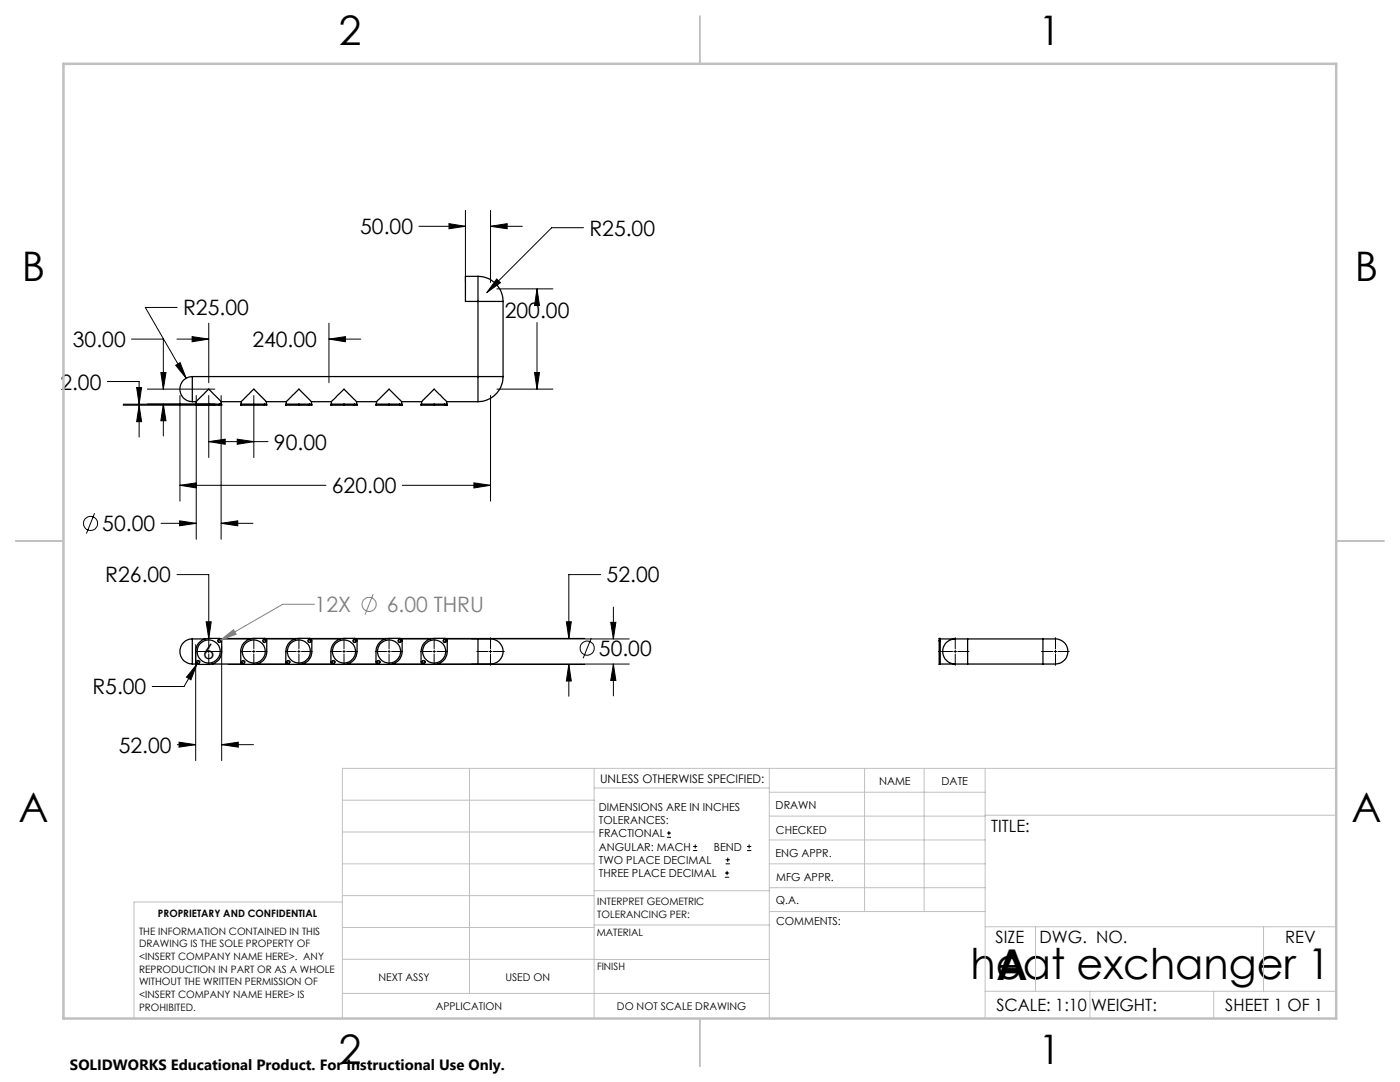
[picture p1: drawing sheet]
<svg xmlns="http://www.w3.org/2000/svg" width="279mm" height="216mm" viewBox="0 0 279 216" stroke-linecap="round" stroke-linejoin="round" font-family="sans-serif">
<g fill="none" stroke="#000" stroke-width=".25">
<path d="M95.4 55.1a5.1 5.1 0 0 1 5 5M95.4 55.1h-2.5v5h2.5M95.4 55.1v5M38.4 75.1a2.5 2.5 0 0 0-2.5 2.5 2.5 2.5 0 0 0 2.5 2.6M38.4 75.1v5.1M38.4 75.1h57M95.4 60.1h5M95.4 75.1h5M95.4 75.1v5.1M95.4 60.1v15M100.4 75.1a5.1 5.1 0 0 1-5 5.1M100.4 60.1v15"/>
<path d="M38.4 80.2h.8M39.2 80.2l2.5-2.6 2.4 2.6M39.2 80.2v.4M41.7 80.6h-2.6v.3h2.6M41.7 80.9h2M41.7 80.6h2M41.7 80.6v.3M43.7 80.6h.5v.3h-.5M43.7 80.6v.3M44.1 80.2h4.1M44.1 80.2v.4M48.2 80.2l2.5-2.6 2.5 2.6"/>
<path d="M48.2 80.2v.4M50.7 80.6h-2.7v.3h2.7M50.7 80.9h2M50.7 80.6h2M50.7 80.6v.3M52.7 80.6h.5v.3h-.5M52.7 80.6v.3M53.2 80.2h4M53.2 80.2v.4M57.2 80.2l2.5-2.6 2.5 2.6M57.2 80.2v.4M59.7 80.6h-2.7v.3h2.7"/>
<path d="M59.7 80.9h2M59.7 80.6h2M59.7 80.6v.3M61.7 80.6h.5v.3h-.5M61.7 80.6v.3M62.2 80.2h3.9M62.2 80.2v.4M66.1 80.2l2.6-2.6 2.5 2.6M66.1 80.2v.4M68.7 80.6h-2.7v.3h2.7M68.7 80.9h2M68.7 80.6h2"/>
<path d="M68.7 80.6v.3M70.7 80.6h.6v.3h-.6M70.7 80.6v.3M71.2 80.2h3.9M71.2 80.2v.4M75.1 80.2l2.5-2.6 2.6 2.6M75.1 80.2v.4M77.6 80.6h-2.6v.3h2.6M77.6 80.9h2.2M77.6 80.6h2.2M77.6 80.6v.3M79.8 80.6h.5v.3h-.5"/>
<path d="M79.8 80.6v.3M80.2 80.2h3.9M80.2 80.2v.4M84.1 80.2l2.5-2.6 2.5 2.6M84.1 80.2v.4M86.6 80.6h-2.6v.3h2.6M86.6 80.9h2.2M86.6 80.6v.3M86.6 80.6h2.2M88.8 80.6h.5v.3h-.5M88.8 80.6v.3M89.1 80.2h6.3"/>
<path d="M89.1 80.2v.4M38.4 127.5a2.5 2.5 0 0 0-2.5 2.5 2.5 2.5 0 0 0 2.5 2.5M38.4 127.5v5M38.4 127.5h2.5M38.4 132.5h.9M39.7 128.3l.7-.6 .6-.2 2.9-.1 .3 .4v2.2a2.52 2.52 0 0 1-2.5 2.6h-2.3l-.3-.3v-2.6l.2-.9zM42.4 132.5h5.9M44.1 127.5h5.8M48.7 128.3l.7-.6 .6-.2 3-.1 .2 .4v2.2a2.52 2.52 0 0 1-2.5 2.6h-2.3l-.3-.3-.1-2.6 .3-.9zM51.4 132.5h5.9M53.1 127.5h5.8M57.7 128.3l.8-.6 .5-.2 2.9-.1 .3 .4v2.2a2.52 2.52 0 0 1-2.5 2.6h-2.3l-.3-.3v-2.9z"/>
<path d="M60.4 132.5h5.9M62.1 127.5h5.8M66.9 128.1l1.1-.6 2.9-.1 .4 .5v2.1a2.58 2.58 0 0 1-2.6 2.6h-2.2l-.4-.3v-2.9l.4-.9zM69.4 132.5h5.8M71 127.5h5.9M75.9 128.1l1.1-.6 2.9-.1 .4 .5v2.1a2.58 2.58 0 0 1-2.7 2.6h-2.1l-.4-.3v-2.9l.4-.9zM78.4 132.5h5.8M80 127.5h5.9M84.9 128.1l1.1-.6h3l.3 .3v2.2a2.58 2.58 0 0 1-2.7 2.6h-2.1l-.4-.3v-2.6l.2-.9zM87.3 132.5h8.1M89 127.5h6.4M95.4 127.5h1.4a2.88 2.88 0 0 1 3.6 2.4 2.73 2.73 0 0 1-3.4 2.6h-1.6"/>
<path d="M95.4 127.5v5M187.4 130v2.6h.2v-2.6M187.4 127.9v-.5h.2v.5M187.4 130h.2M187.4 127.9h.2M187.4 127.9v2.1M187.6 127.5h3M187.6 132.5h3M187.6 127.9v2.1M190.6 132.5h2.5M190.6 127.5h2.5M190.6 127.5a2.5 2.5 0 0 0-2.5 2.5 2.5 2.5 0 0 0 2.5 2.5"/>
<path d="M193.1 127.5v5M193.1 127.5h15M193.1 132.5h15M208.1 127.5h.6a6.4 6.4 0 0 1 3.2 .4 2.55 2.55 0 0 1 1 3.1 2.55 2.55 0 0 1-2.9 1.5h-1.9M208.1 127.5v5"/>
<circle cx="39.6" cy="132.1" r=".31"/>
<circle cx="41.6" cy="130" r="2.3"/>
<circle cx="43.8" cy="127.9" r=".31"/>
<circle cx="48.6" cy="132.1" r=".31"/>
<circle cx="50.6" cy="130" r="2.31"/>
<circle cx="52.8" cy="127.9" r=".31"/>
<circle cx="57.6" cy="132.1" r=".31"/>
<circle cx="59.7" cy="130" r="2.3"/>
<circle cx="61.7" cy="127.9" r=".31"/>
<circle cx="66.5" cy="132.1" r=".31"/>
<circle cx="68.7" cy="130" r="2.3"/>
<circle cx="70.7" cy="127.9" r=".31"/>
<circle cx="75.5" cy="132.1" r=".31"/>
<circle cx="77.7" cy="130" r="2.3"/>
<circle cx="79.7" cy="127.9" r=".31"/>
<circle cx="84.5" cy="132.1" r=".31"/>
<circle cx="86.6" cy="130" r="2.3"/>
<circle cx="88.7" cy="127.9" r=".31"/>
</g>
<g fill="none" stroke="#000" stroke-width=".2">
<path d="M83.6 45.2h9.3M89.6 44.6l3.3 .6-3.3 .4zM92.9 42v14.4M97.9 42v14.4M97.9 45.2h6.3M97.9 45.2l3.3-.6v1zM99.1 55.7l.8 .7-2.7 2zM99.2 57.6h11.1M107.2 57.6v1.7M107.2 57.6l.5 3.4h-1zM116.5 45.4h-6.4l-12.9 13M21.4 76.1h6.4v4.5"/>
<path d="M26.2 67.7h6.4v9.9M27.3 77.3h1l-.5 3.3zM29.4 77.6h13.5M32.1 74.3h1l-.5 3.3zM35.1 72.9l.8-.5 1.2 3.1zM35.3 67.7h6.4M35.3 61.3h-6.3l8.1 14.2M35.9 78.9v21.1M38.3 67.2l3.4 .5-3.4 .5zM39.2 78.9v28.7M41.7 64.5v11.9M41.7 78.9v12.4"/>
<path d="M44.1 78.9v28.7M50.7 78.9v12.4M65.7 64.5v11.9M65.7 67.7h6.3M65.7 67.7l3.2-.5v1zM97.9 78.9v21.1M99.2 77.6h11.1M106.7 74.3h1l-.5 3.3zM107.2 64.3v13.3M24.6 80.6h18.4M24.6 80.9h18.4M27.8 80.9v6.3"/>
<path d="M27.8 80.9l.5 3.2h-1zM32.6 80.6l.5 3.4h-1zM32.6 80.6v6.4M35.9 96.8h29.2M35.9 96.8l3.3-.5v1.1zM41.7 88.1h11.8M41.7 88.1l3.2-.5v1.1zM47.3 87.6l3.4 .5-3.4 .6zM80.3 96.8h17.6M94.6 96.3l3.3 .5-3.3 .6zM18.9 102.4l-1.6 4.1M32.1 104.4h7.1"/>
<path d="M35.3 114.7h6.4v14.8M35.8 103.9l3.4 .5-3.4 .5zM44.1 104.4h6.4M44.1 104.4l3.3-.5v1zM119.9 114.7h-6.4v12.7M39.1 128.7v23.1M39.1 130h2M39.3 132.5l-1.2 3.1-.9-.5zM39.3 132.5l-2.6 4.5h-6.3M39.5 131.8l-.2 .3M39.9 132.1l-.4 .3M41.1 124.1h1.1l-.5 3.3z"/>
<path d="M41.4 130h.5M41.7 129.8v.4M41.7 130.5v2M42.2 130h2M43.7 127.6l-.2 .3M44.1 127.9l-.4 .3M44.2 128.7v23.1M45.5 132.6h71.2M45.5 127.4h71.2M48.1 130h2M48.5 131.8l-.2 .3M48.9 132.1l-.4 .3"/>
<path d="M50.4 130h.5M50.7 127.4v2.1M50.7 129.8v.4M50.7 130.5v2M51.2 130h2M52.7 127.6l-.2 .3M53.1 127.9l-.4 .3M57.1 130h2M57.5 131.8l-.2 .3M57.9 132.1l-.4 .3M59.4 130h.5M59.7 127.4v2.1"/>
<path d="M59.7 129.8v.4M59.7 130.5v2M60.1 130h2.1M61.7 127.6l-.2 .3M62.1 127.9l-.4 .3M66.1 130h2M66.5 131.8l-.2 .3M66.9 132.1l-.4 .3M68.4 130h.5M68.7 127.4v2.1M68.7 129.8v.4M68.7 130.5v2"/>
<path d="M69.1 130h2.1M70.7 127.6l-.3 .3M71 127.9l-.3 .3M75.1 130h2.1M75.5 131.8l-.3 .3M75.8 132.1l-.3 .3M77.4 130h.5M77.6 127.4v2.1M77.6 129.8v.4M77.6 130.5v2M78.1 130h2.1M79.8 127.6l-.3 .1-.1 .2"/>
<path d="M80 127.9l-.2 .3M84.1 130h2M84.6 131.8l-.4 .3M84.8 132.1l-.2 .3M86.4 130h.5M86.6 127.4v2.1M86.6 129.8v.4M86.6 130.5v2M87.2 130h2M88.8 127.6l-.4 .3M89 127.9l-.2 .3M94.2 127.5h31.4"/>
<path d="M94.2 132.5h31.4M95.1 130h2.3M97.6 130h.5M97.9 127.2v2.3M97.9 129.8v.4M97.9 130.5v2.3M98.4 130h2.2M113 124.1h1l-.5 3.3zM113.5 132.6v6.3M113.5 132.6l.5 3.3h-1zM118 127.3l-1.6 4M121.9 124.2h1l-.5 3.3z"/>
<path d="M122.4 121.1v6.4M122.4 132.5v6.4M122.4 132.5l.5 3.3h-1zM187.9 130h2.2M190.4 130h.5M190.6 127.2v2.3M190.6 129.8v.4M190.6 130.5v2.3M191.1 130h2.3M207.9 130h2.2M210.4 130h.5M210.6 127.2v2.3"/>
<path d="M210.6 129.8v.4M210.6 130.5v2.3M211.1 130h2.3M35.4 148.6h3.7M35.7 148.1l3.4 .5-3.4 .5zM44.2 148.6l3.4-.5v1zM44.2 148.6h6.4M133.1 167.1h.8M133.1 166.2h.8M133.5 165.8v.9M138.3 169.7h.8M138.3 168.9h.8"/>
<path d="M138.7 168.5v.8M144.7 175h.8M144.7 174.2h.8M144.8 172.4h.9M144.8 171.6h.9M145.1 173.8v.8M145.2 171.1v.9M149.1 169.7h.8M149.1 168.9h.8M149.5 168.5v.8"/>
<circle cx="18.1" cy="104.5" r="1.42"/>
<circle cx="117.2" cy="129.3" r="1.41"/>
</g>
<g fill="none" stroke="#808080" stroke-width=".2">
<path d="M74.5 118.6l-1.7 4M44 127.7l2.6-2 .5 .8zM62.8 120.6h-6.4l-12.4 7.1"/>
<circle cx="73.7" cy="120.6" r="1.4"/>
</g>
<g fill="none" stroke="#c0c0c0" stroke-width=".2">
<path d="M68.3 159.7h50.3M93.7 153.3v44.9M118.6 153.3v49.9M118.6 157.2h34.9M153.5 153.3v49.9M153.5 158.1h43.1M172.5 153.3v28.6M184.4 153.3v28.6M196.6 153.3v49.9M266.7 153.3h-198.4v49.9M68.3 178.7h50.3M68.3 172.4h50.3"/>
<path d="M68.3 166h50.3M68.3 180h-41.6v23.2M118.6 177.7h35M153.5 167.6h43.1M153.5 162.8h43.1M153.5 172.4h43.1M153.5 177.1h43.1M196.6 162.7h70.1M68.3 198.2h85.2M68.3 191.4l85.2 .1M68.3 185.1h50.3M118.6 184.6h35"/>
<path d="M153.6 181.9h43M196.6 197.8h70.1M196.6 184.9h70.1M206.7 184.9v12.9M217.5 197.8v5.4M242.2 197.8v5.4M252.2 184.9v12.9"/>
</g>
<path d="M139.7 3.2v9.5M3.1 107.9h9.6M266.7 107.9h9.5M139.7 203.2v9.6" fill="none" stroke="#c0c0c0" stroke-width=".25"/>
<path d="M12.7 12.7h254v190.5h-254z" fill="none" stroke="#c0c0c0" stroke-width=".5"/>
<g fill="#000">
<path d="M39.3 132.1l.2 .3v-.3zM39.5 131.8v.3h.4zM43.5 127.9l.2 .3v-.3zM43.7 127.6v.3h.4zM48.3 132.1l.2 .3v-.3zM48.5 131.8v.3h.4zM52.5 127.9l.2 .3v-.3zM52.7 127.6v.3h.4zM57.3 132.1l.2 .3v-.3zM57.5 131.8v.3h.4zM61.5 127.9l.2 .3v-.3zM61.7 127.6v.3h.4zM66.3 132.1l.2 .3v-.3zM66.5 131.8v.3h.4zM70.4 127.9l.3 .3v-.3zM70.7 127.6v.3h.3zM75.2 132.1l.3 .3v-.3zM75.5 131.8v.3h.3zM79.4 127.9l.4 .3v-.3zM79.8 127.6v.3h.2zM84.2 132.1l.4 .3v-.3zM84.6 131.8v.3h.2zM88.4 127.9l.4 .3v-.3zM88.8 127.6v.3h.2z"/>
<path d="M121.9 124.2h1l-.5 3.3zM122.4 132.5l.5 3.3h-1zM35.7 148.1l3.4 .5-3.4 .5zM44.2 148.6l3.4-.5v1zM113.5 132.6l.5 3.3h-1zM113 124.1h1l-.5 3.3zM41.1 124.1l.6 3.3 .5-3.3zM39.3 132.5l-2.1 2.6 .9 .5zM35.9 96.8l3.3-.5v1.1zM94.6 96.3l3.3 .5-3.3 .6zM106.7 74.3h1l-.5 3.3zM107.2 57.6l.5 3.4h-1zM97.9 45.2l3.3-.6v1zM89.6 44.6l3.3 .6-3.3 .4zM99.1 55.7l-1.9 2.7 2.7-2zM35.8 103.9l3.4 .5-3.4 .5zM44.1 104.4l3.3-.5v1zM38.3 67.2l3.4 .5-3.4 .5zM65.7 67.7l3.2-.5v1zM32.1 74.3h1l-.5 3.3zM32.6 80.6l.5 3.4h-1zM27.3 77.3h1l-.5 3.3zM27.8 80.9l.5 3.2h-1zM41.7 88.1l3.2-.5v1.1zM47.3 87.6l3.4 .5-3.4 .6zM35.1 72.9l2 2.6-1.2-3.1z"/>
</g>
<path d="M44 127.7l2.6-2 .5 .8z" fill="#808080"/>
<g font-size="8.5">
<text x="193.7" y="195.4">heat exchanger 1</text>
<text x="198.9" y="195.5">A</text>
</g>
<g font-size="8.1">
<text x="67.6" y="8.9">2</text>
<text x="207.3" y="8.9">1</text>
<text x="4.4" y="56.2">B</text>
<text x="270.4" y="56.2">B</text>
<text x="3.7" y="164.1">A</text>
<text x="269.7" y="164.1">A</text>
<text x="67.6" y="212.4">2</text>
<text x="207.3" y="212.4">1</text>
</g>
<g font-size="4.2">
<text x="71.9" y="46.7">50.00</text>
<text x="117.6" y="47">R25.00</text>
<text x="36.5" y="62.9">R25.00</text>
<text x="100.7" y="63.4">200.00</text>
<text x="14.5" y="69.3">30.00</text>
<text x="50.4" y="69.3">240.00</text>
<text x="12" y="77.7">2.00</text>
<text x="54.7" y="89.7">90.00</text>
<text x="66.2" y="98.4">620.00</text>
<text x="20.4" y="106">50.00</text>
<text x="21" y="116.2">R26.00</text>
<text x="121.1" y="116.2">52.00</text>
<text x="40.5" y="131.6">6</text>
<text x="119.5" y="130.9">50.00</text>
<text x="18.4" y="138.6">R5.00</text>
<text x="23.7" y="150.2">52.00</text>
</g>
<g font-size="4.2" fill="#808080">
<text x="62.8" y="122.1">12X</text>
<text x="77.2" y="122.1">6.00 THRU</text>
</g>
<g font-size="3.4">
<text x="197.8" y="166">TITLE:</text>
<text x="198.7" y="188.1">SIZE</text>
<text x="207.5" y="188.1">DWG. NO.</text>
<text x="256.5" y="188.2">REV</text>
<text x="198.8" y="201.7">SCALE: 1:10</text>
<text x="217.7" y="201.8">WEIGHT:</text>
<text x="244.5" y="201.7">SHEET 1 OF 1</text>
</g>
<text font-size="3" x="14" y="213.5">SOLIDWORKS Educational Product. For Instructional Use Only.</text>
<text font-size="2.4" x="119.8" y="156.2">UNLESS OTHERWISE SPECIFIED:</text>
<g font-size="2.2">
<text x="119.5" y="161.8">DIMENSIONS ARE IN INCHES</text>
<text x="154.8" y="161.4">DRAWN</text>
<text x="175.4" y="156.6">NAME</text>
<text x="187.9" y="156.7">DATE</text>
<text x="119.5" y="164.4">TOLERANCES:</text>
<text x="119.5" y="167.1">FRACTIONAL</text>
<text x="154.9" y="166.3">CHECKED</text>
<text x="119.5" y="169.7">ANGULAR: MACH</text>
<text x="119.5" y="172.4">TWO PLACE DECIMAL</text>
<text x="142.5" y="169.7">BEND</text>
<text x="154.8" y="171">ENG APPR.</text>
<text x="119.5" y="175">THREE PLACE DECIMAL</text>
<text x="154.9" y="175.7">MFG APPR.</text>
<text x="154.9" y="180.4">Q.A.</text>
<text x="154.9" y="184.6">COMMENTS:</text>
</g>
<g font-size="2.1">
<text x="75.5" y="195.7">NEXT ASSY</text>
<text x="100.9" y="195.7">USED ON</text>
<text x="86.9" y="201.5">APPLICATION</text>
<text x="123.1" y="201.6">DO NOT SCALE DRAWING</text>
</g>
<g font-size="2">
<text x="31.5" y="182.9">PROPRIETARY AND CONFIDENTIAL</text>
<text x="119.2" y="180.6">INTERPRET GEOMETRIC</text>
<text x="119.2" y="183.1">TOLERANCING PER:</text>
<text x="27.8" y="186.5">THE INFORMATION CONTAINED IN THIS</text>
<text x="27.8" y="189">DRAWING IS THE SOLE PROPERTY OF</text>
<text x="27.8" y="191.6">&lt;INSERT COMPANY NAME HERE&gt;. ANY</text>
<text x="119.1" y="186.7">MATERIAL</text>
<text x="27.8" y="194.1">REPRODUCTION IN PART OR AS A WHOLE</text>
<text x="27.8" y="196.6">WITHOUT THE WRITTEN PERMISSION OF</text>
<text x="119.1" y="193.5">FINISH</text>
<text x="27.8" y="199.1">&lt;INSERT COMPANY NAME HERE&gt; IS</text>
<text x="27.8" y="201.7">PROHIBITED.</text>
</g>
</svg>
